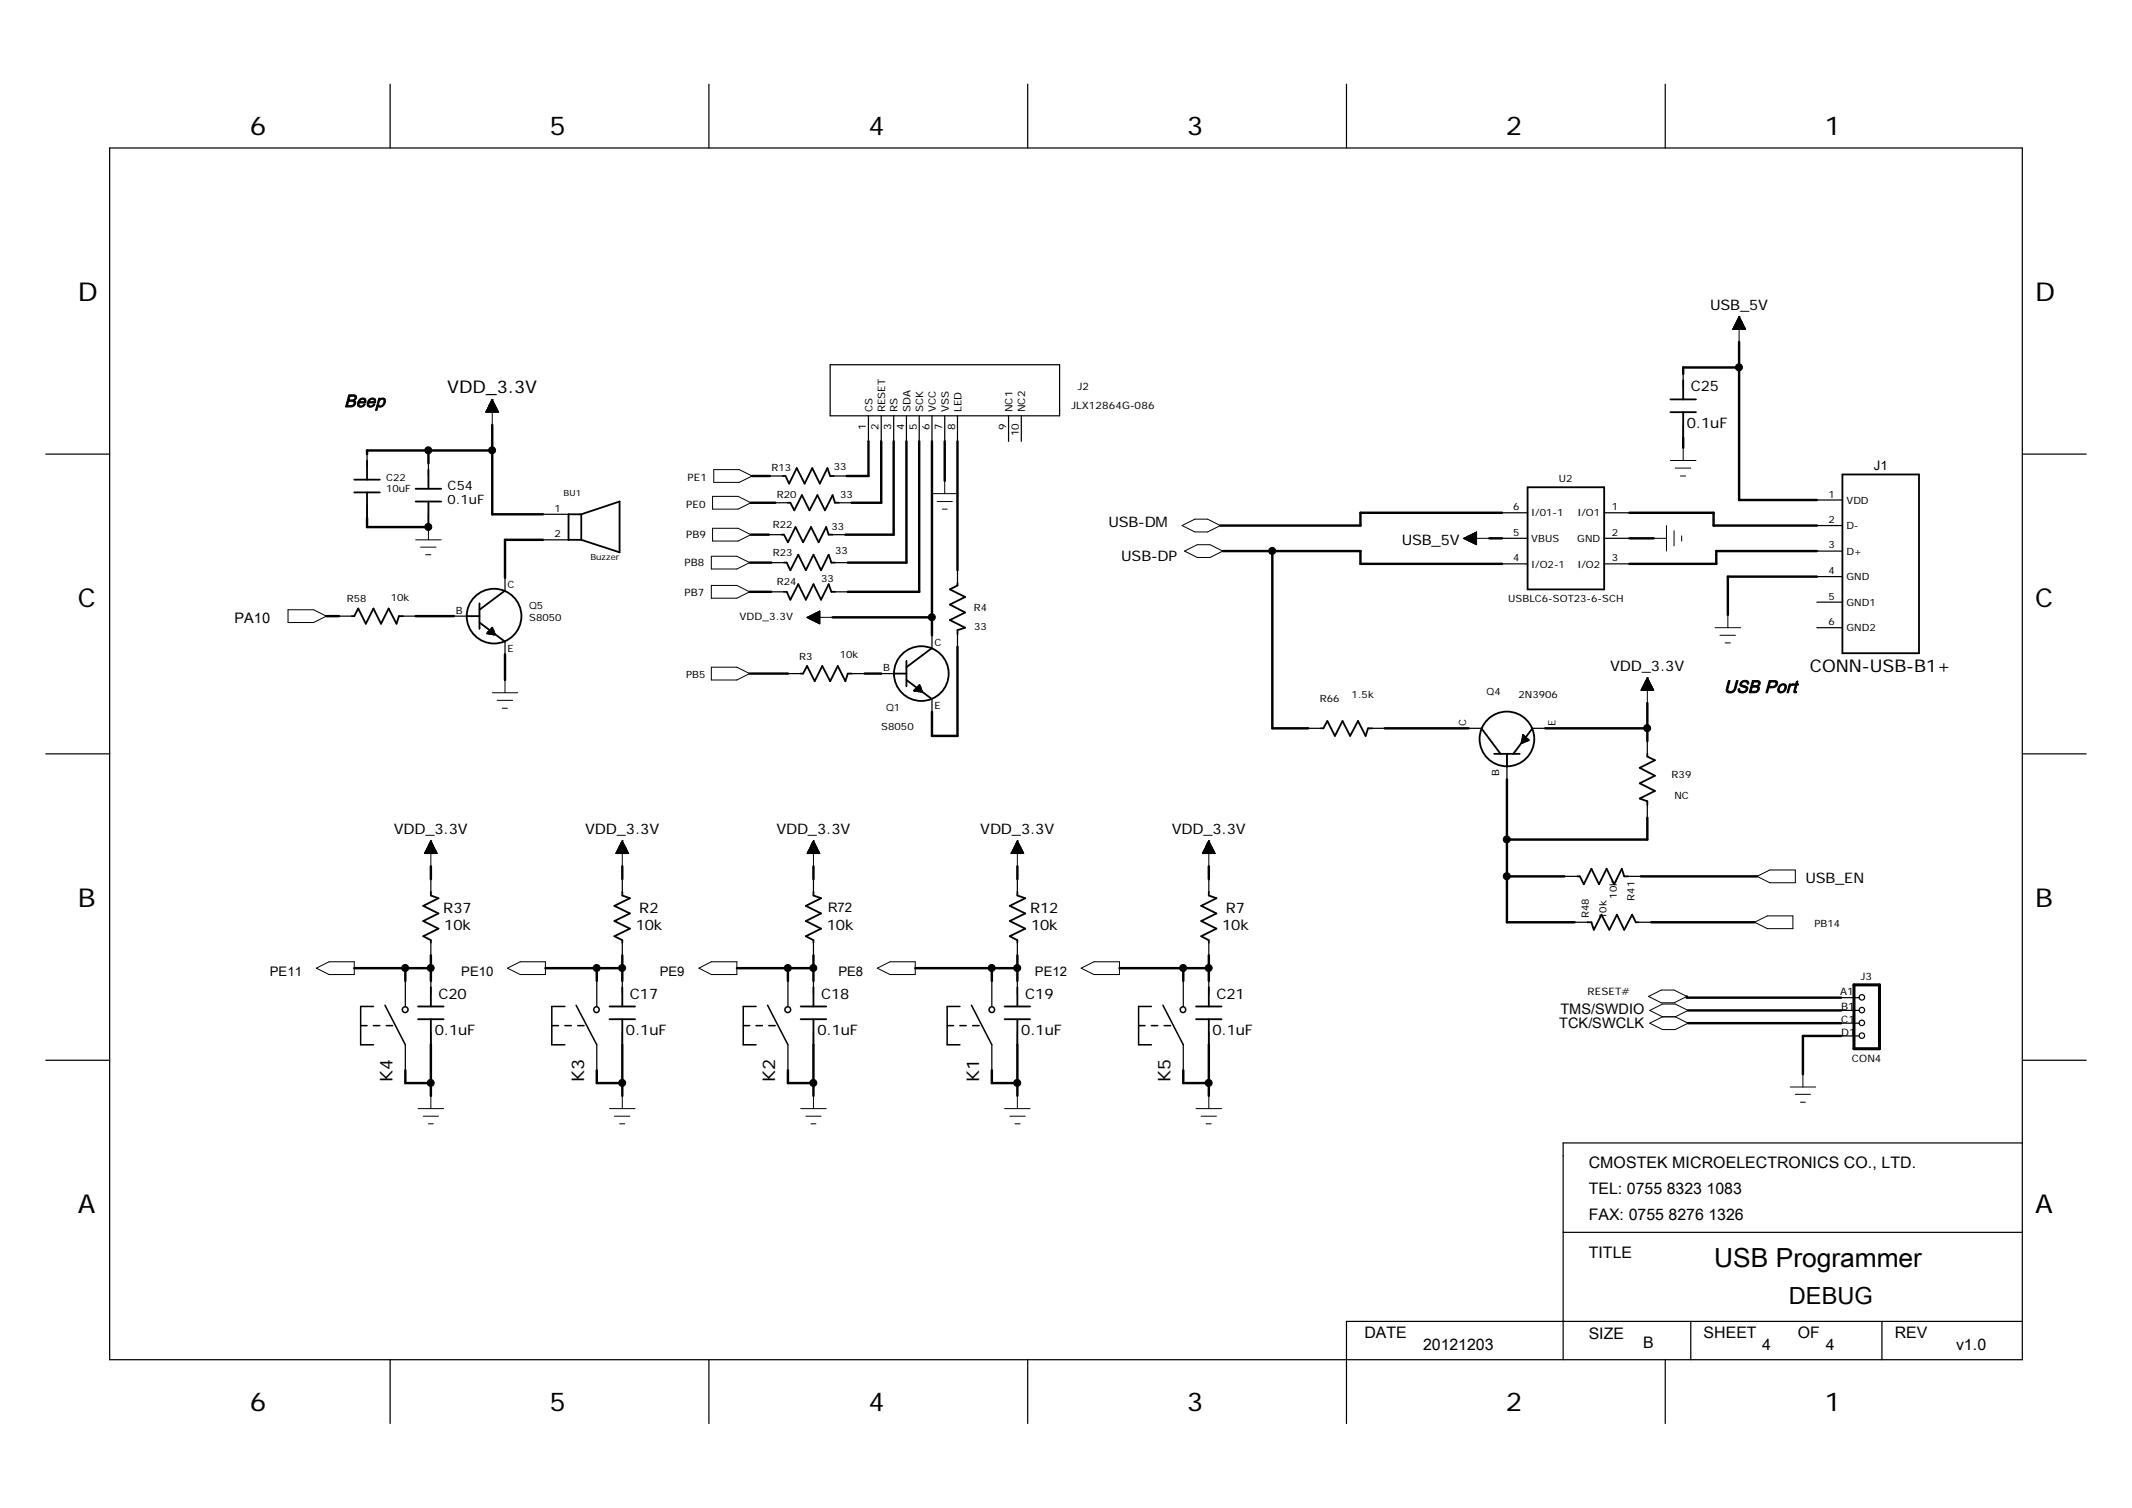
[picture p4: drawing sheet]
<svg xmlns="http://www.w3.org/2000/svg" width="297mm" height="210mm" viewBox="0 0 297 210" stroke-linecap="round" stroke-linejoin="round" font-family="sans-serif">
<g fill="none" stroke="#000" stroke-width=".17">
<path d="M54.3 11.7v8.9M98.8 11.7v8.9M143.2 11.7v8.9M187.6 11.7v8.9M232 11.7v8.9M15.3 20.6h266.4v168.7h-266.4zM115.6 50.8h32v7.1h-32zM121 57.9v3.6M122.8 57.9v3.6M124.5 57.9v3.6M126.3 57.9v3.6M128.1 57.9v3.6"/>
<path d="M129.8 57.9v3.6M131.6 57.9v3.6M133.4 57.9v3.6M140.5 57.9v3.6M142.3 57.9v3.6M234.5 52.1v1.7M234.5 59.2v1.8M6.4 63.2h8.9M51.1 63.2v1.8M51.1 70.4v1.7M59.7 64.5v1.8M59.7 71.6v1.8"/>
<path d="M75.6 71.6h3.6M75.6 75.2h3.6M107.1 74.5h1.8M107.3 66.3h1.7M107.4 78.4h1.8M108 70h1.8M116 74.5h1.8M116.2 66.3h1.7M116.3 78.4h1.8M116.9 70h1.8M133.4 79.4v1.8M209.2 71.4h3.6"/>
<path d="M209.2 75h3.6M209.2 78.5h3.6M223.5 71.4h3.5M223.5 75h3.5M223.5 78.5h3.5M253.1 69.6h3.6M253.1 73.2h3.6M253.1 76.7h3.6M281.7 63.2h8.9M47.2 85.8h1.8M56.1 85.8h1.8M63.2 85.8h1.8"/>
<path d="M70.4 80.5v1.7M70.4 89.4v1.7M107.4 82.4h1.8M109.8 93.8h1.7M116.3 82.4h1.8M118.7 93.8h1.7M122.8 93.8h1.7M129.8 88.5v1.7M129.8 97.4v1.7M133.4 88.3v1.8M253.1 80.3h3.6M253.1 83.9h3.6"/>
<path d="M253.1 87.4h3.6M6.4 105h8.9M182.2 101.4h1.8M191.1 101.4h1.8M204.6 101.4h1.8M209.9 105v3.5M213.5 101.4h1.8M229.5 103.2v1.8M229.5 112.1v1.8M281.7 105h8.9M56.5 136.6v3.6M60 122.4v1.8"/>
<path d="M60 131.3v1.7M60 136.6v1.8M83.1 136.6v3.6M86.7 122.4v1.8M86.7 131.3v1.7M86.7 136.6v1.8M109.8 136.6v3.6M113.3 122.4v1.8M113.3 131.3v1.7M113.3 136.6v1.8M138.2 136.6v3.6M141.7 122.4v1.8"/>
<path d="M141.7 131.3v1.7M141.7 136.6v1.8M164.8 136.6v3.6M168.4 122.4v1.8M168.4 131.3v1.7M168.4 136.6v1.8M217.9 122h1.8M219.4 128.4h1.7M226.8 122h1.8M228.3 128.4h1.7M256.5 138.9h2.5M6.4 147.7h8.9"/>
<path d="M56.5 145.5v3.5M60 143.7v1.8M83.1 145.5v3.5M86.7 143.7v1.8M109.8 145.5v3.5M113.3 143.7v1.8M138.2 145.5v3.5M141.7 143.7v1.8M164.8 145.5v3.5M168.4 143.7v1.8M256.5 140.7h2.5M256.5 142.5h2.5"/>
<path d="M256.5 144.3h2.5M281.7 159.2h-63.9v30.1M281.8 147.7h8.8M217.8 171.6h63.9M54.3 189.3v8.9M98.8 189.3v8.9M143.2 189.3v8.9M217.8 184h.1M232 189.3v8.9M235.5 184v5.3M262.2 184v5.3M281.7 184h-94.1v14.2"/>
<circle cx="259.4" cy="138.9" r=".38"/>
<circle cx="259.4" cy="142.4" r=".38"/>
<circle cx="259.4" cy="144.2" r=".38"/>
<circle cx="259.4" cy="140.7" r=".38"/>
</g>
<path d="M258.3 137.2h3.5v8.8h-3.5z" fill="none" stroke="#000" stroke-width=".42"/>
<g fill="none" stroke="#000" stroke-width=".25">
<path d="M232.7 55.6h3.6M232.7 57.4h3.6M234.5 53v2.6M234.5 57.4v3.6M49.4 66.8h3.5M49.4 68.6h3.5M51.1 64.1v2.7M51.1 68.6v3.5M57.9 68.1h3.6M57.9 69.8h3.6M59.7 65.4v2.7M59.7 69.8v3.6"/>
<path d="M81 71.6l5.3-1.8v7.1l-5.3-1.7M81 71.6v3.6M81 71.6h-1.8v3.6h1.8M108.9 74.5h.3l.6 1 1-2.1 1.1 2.1 1.1-2.1 1 2.1 1.1-2.1 .3 1.1h.6M109 66.3h.4l.5 1 1.1-2.1 1.1 2.1 1-2.1 1.1 2.1 1.1-2.1 .3 1.1h.6M109.2 78.4h.4l.5 1 1.1-2.1 1.1 2.1 1-2.1 1.1 2.1 1-2.1 .4 1.1h.5M109.8 70h.3l.6 1.1 1-2.1 1.1 2.1 1.1-2.1 1 2.1 1.1-2.1 .3 1h.6M212.8 67.9h10.7v14.2h-10.7zM256.7 66.1h10.6v24.9h-10.6zM49 85.8h.4l.5-1.1 1.1 2.2 1-2.2 1.1 2.2 1-2.2 1.1 2.2 .4-1.1h.5M65 85.8h1.8M66.8 84v3.6"/>
<path d="M66.8 86.7l3.6 2.7M68.1 88.2h.8M68.6 87.4l.4 1-1.1-.2zM68.6 87.5h-.1v.8M68.7 87.7h-.4v.6M68.7 87.8v.6M68.8 88h-.8v.2M70.4 82.2l-3.6 2.7M109.2 82.4h.4l.5 1.1 1.1-2.1 1.1 2.1 1-2.1 1.1 2.1 1-2.1 .4 1h.5M111.5 93.8h.4l.5-1.1 1.1 2.2 1-2.2 1.1 2.2 1.1-2.2 1.1 2.2 .3-1.1h.6M124.5 93.8h1.8M126.3 92v3.6"/>
<path d="M126.3 94.7l3.5 2.7M127.3 96.2l.8-.8 .4 .9M127.3 96.2l1.2 .1M127.3 96.2h1.1M127.5 96v.2M127.6 96h.7M127.7 95.8v.5M127.8 95.7h.4M128 95.5v.8M128.1 95.5h.1M128.2 95.6v.7M128.5 96.3h.1"/>
<path d="M129.8 90.2l-3.5 2.7M133.4 81.2v.3l-1.1 .6 2.1 1-2.1 1.1 2.1 1.1-2.1 1.1 2.1 1-1 .3v.6M184 101.4h.4l.5-1 1.1 2.1 1-2.1 1.1 2.1 1.1-2.1 1 2.1 .4-1.1h.5M206.4 101.4l2.6 3.6M208.1 105h3.6M209.9 105v1.8M212 103.4h.2M212 103.2v.3M212 103.2h.8M212.1 102.9h.7M212.2 102.4l.8 .7-1 .4zM212.2 102.7h.3"/>
<path d="M212.2 102.4h.1M212.3 102.4v1M212.5 102.7v.5M212.8 102.9v.3M213.5 101.4l-2.7 3.6M229.5 105v.4l1 .5-2.1 1 2.1 1.1-2.1 1.1 2.1 1-2.1 1.1 1.1 .4v.5M60 124.2v.5l1.1 .4-2.1 1 2.1 1.1-2.1 1.1 2.1 1-2.1 1.1 1 .5v.4M60 137.5v2.7M86.7 124.2v.5l1 .4-2.1 1 2.1 1.1-2.1 1.1 2.1 1-2.1 1.1 1.1 .5v.4M86.7 137.5v2.7M113.3 124.2v.5l1.1 .4-2.1 1 2.1 1.1-2.1 1.1 2.1 1-2.1 1.1 1 .5v.4M113.3 137.5v2.7"/>
<path d="M141.7 124.2v.5l1.1 .4-2.1 1 2.1 1.1-2.1 1.1 2.1 1-2.1 1.1 1 .5v.4M141.7 137.5v2.7M168.4 124.2v.5l1.1 .4-2.2 1 2.2 1.1-2.2 1.1 2.2 1-2.2 1.1 1.1 .5v.4M168.4 137.5v2.7M219.7 122h.4l.5 1.1 1.1-2.1 1.1 2.1 1-2.1 1.1 2.1 1-2.1 .4 1h.5M221.1 128.4h.6l.3 1.1 1.1-2.1 1.1 2.1 1-2.1 1.1 2.1 1.1-2.1 .5 1h.4M58.2 140.2h3.6M58.2 141.9h3.6M60 141.9v3.6M84.9 140.2h3.6M84.9 141.9h3.6M86.7 141.9v3.6"/>
<path d="M111.5 140.2h3.6M111.5 141.9h3.6M113.3 141.9v3.6M139.9 140.2h3.6M139.9 141.9h3.6M141.7 141.9v3.6M166.6 140.2h3.6M166.6 141.9h3.6M168.4 141.9v3.6"/>
<circle cx="68.8" cy="85.8" r="3.8"/>
<circle cx="128.3" cy="93.8" r="3.8"/>
<circle cx="209.9" cy="102.9" r="3.8"/>
</g>
<g fill="none" stroke="#000" stroke-width=".21">
<path d="M53.6 140l2.9 5.5M80.3 140l2.8 5.5M106.9 140l2.9 5.5M135.3 140l2.9 5.5M162 140l2.8 5.5M50.2 142.8h.9M52 140.2h-1.8v5.3h1.8M52 142.8h.9M53.8 142.8h.9M76.9 142.8h.9M78.7 140.2h-1.8v5.3h1.8M78.7 142.8h.9"/>
<path d="M80.5 142.8h.9M103.5 142.8h.9M105.3 140.2h-1.8v5.3h1.8M105.3 142.8h.9M107.1 142.8h.9M131.9 142.8h.9M133.7 140.2h-1.8v5.3h1.8M133.7 142.8h.9M135.5 142.8h.9M158.6 142.8h.9M160.4 140.2h-1.8v5.3h1.8M160.4 142.8h.9"/>
<path d="M162.2 142.8h.9"/>
<circle cx="56.4" cy="140.6" r=".4"/>
<circle cx="83.1" cy="140.6" r=".39"/>
<circle cx="109.7" cy="140.6" r=".4"/>
<circle cx="138.2" cy="140.6" r=".39"/>
<circle cx="164.8" cy="140.6" r=".39"/>
</g>
<g fill="none" stroke="#000" stroke-width=".14">
<path d="M67.7 57.4h1.7M67.7 57.3v.1M67.7 57.3h1.7M67.8 57.2h1.5v.2M67.8 57.1v.3M67.8 57.1h1.5M67.9 57.1h1.3M67.9 56.9h1.3M68 56.8h1.1v.6M68 56.7v.7M68 56.7h1.1M68.1 56.6h.9"/>
<path d="M68.1 56.5v.9M68.1 56.5h.9M68.1 56.4v1M68.1 56.4h.9M68.2 56.4h.7M68.2 56.3v1.1M68.2 56.3h.7M68.3 56.2h.5M68.3 56.1v1.3M68.3 56.1h.5M68.3 56h.4v1.4M68.3 56v1.4"/>
<path d="M68.4 56h.3M68.4 55.9h.3M68.4 55.8v1.6M68.5 55.8h.1M68.5 55.7h.1M68.5 55.7v1.7M68.6 55.7h.1M68.6 55.6v3.6M68.6 55.6l-.9 1.8M68.6 55.6l.9 1.8h-1.8M68.6 55.7v1.7M68.7 55.9v1.5"/>
<path d="M68.8 56.2v1.2M68.9 56.3v1.1M69 56.5v.9M69 56.6v.8M69.1 56.8h-1.2v.6M69.2 57h-1.3v.4M69.2 56.9v.5M69.2 57v.4M69.4 57.3v.1M241.4 45.8h1.7M241.5 45.7h1.6M241.5 45.8v-.2h1.6v.2"/>
<path d="M241.5 45.5h1.5M241.6 45.8v-.3h1.4v.3M241.6 45.4h1.3M241.6 45.8v-.5h1.3v.5M241.7 45.2h1.2M241.7 45.8v-.6h1.2v.6M241.8 45.1h1M241.8 45.8v-.7h1v.7M241.8 45h.9M241.9 44.9h.7M242 44.7h.6M242 45.8v-1.2h.6v1.2"/>
<path d="M242 44.6h.5M242.1 44.4h.4v1.4M242.2 44.3h.2M242.2 45.8v-1.6h.2v1.6M242.2 44.1h.1M242.3 44.1h.1M242.3 44.1v3.5M242.3 44.1l.9 1.7h-1.8zM242.4 44.4h-.3v1.4M242.4 44.3v1.5M242.5 44.5h-.4v1.3M242.6 44.8h-.7v1"/>
<path d="M242.6 44.7v1.1M242.7 44.9h-.9v.9M242.7 44.9v.9M57.9 75.2h3.6M58.6 76.2h2.1M59.3 77.3h.7M59.7 73.4v1.8M99.1 77.5h3.6l1.7 .9-1.7 .8h-3.6zM99.3 69.1h3.5l1.8 .9-1.8 .9h-3.5zM99.3 73.6h3.5l1.8 .9-1.8 .8h-3.5zM99.4 65.4h3.6l1.8 .9-1.8 .9h-3.6zM129.8 68.7h3.6"/>
<path d="M130.5 69.8h2.2M131.3 70.9h.6M131.6 67v1.7M164.7 73.2l1.7-.9h1.8l1.8 .9-1.8 .9h-1.8zM165 76.7l1.8-.8h1.8l1.7 .8-1.7 .9h-1.8zM203.9 75h.1M203.9 75h3.6M203.9 75l1.8-.9v1.8zM204 75h1.7M204 74.9v.1M204.1 74.8v.3h1.6M204.3 74.8v.4h1.4"/>
<path d="M204.4 75.3h1.3M204.4 74.7v.5M204.5 75.3h1.2M204.5 74.7v.6M204.7 75.4h1M204.7 74.6v.7M204.8 75.5h.9M204.8 74.5v.9M205 74.5v1M205 75.6h.7M205.1 74.4v1.2M205.1 75.6h.6"/>
<path d="M205.3 74.3v1.3M205.4 74.2v1.5M205.4 75.7h.3M205.6 74.2v1.6h.1M205.7 74.3h-.4v1.4h.4M205.7 74.9h-1.7v.1M205.7 74.8h-1.5v.3M205.7 74.8h-1.4v.4M205.7 74.7h-1.2v.6M205.7 74.6h-1.1v.7M205.7 74.5h-.9v.9M205.7 74.5h-.8v1"/>
<path d="M205.7 74.4h-.6v1.2M205.7 74.3h-.5v1.3M205.7 74.2h-.2v1.5M205.7 74.1h-.1v1.7M230.4 75h1.7M232.1 73.2v3.5M232.7 64.1h3.6M233.2 73.9v2.1M233.4 65.2h2.1M234.1 66.3h.7M234.3 74.6v.7M234.5 62.3v1.8"/>
<path d="M40.1 84.9h3.6l1.8 .9-1.8 .9h-3.6zM68.6 96.5h3.5M69.2 97.5h2.2M70 98.6h.7M70.4 94.7v1.8M99.1 81.5h3.6l1.7 .9-1.7 .9h-3.6zM99.1 92.9h3.6l1.7 .9-1.7 .9h-3.6zM112.4 86h3.6M112.4 86l1.8 .9M112.4 86l1.8-.9v1.8M112.5 86h.1M112.5 85.9v.2h1.7"/>
<path d="M112.6 85.9v.2M112.6 85.9h1.6M112.6 86.1h1.6M112.7 85.8v.3M112.7 85.8h1.5M112.8 85.8v.4h1.4M112.8 85.8v.4M112.9 85.8h1.3M112.9 85.7v.5M112.9 86.3h1.3M113 85.7v.6M113.1 86.4h1.1"/>
<path d="M113.1 85.6v.8M113.1 85.6h1.1M113.2 85.5v.9h1M113.3 85.5h.9M113.3 85.5v.9M113.5 85.5v1M113.5 85.4v1.2h.7M113.6 85.4h.6M113.6 85.4v1.2M113.7 85.3v1.3h.5M113.7 85.3h.5M113.7 85.3v1.4"/>
<path d="M113.8 85.3v1.4h.4M113.9 85.3v1.4M113.9 85.3h.3M114 85.2v1.6h.2M114 85.2h.2M114 85.2v1.6M114.2 85.1v1.8M114.2 85.7h-1.2v.6M114.2 85.5h-.8v1h.8M114.2 85.2h-.1v1.7h.1M228.6 96.1h1.7M228.6 96v.1"/>
<path d="M228.7 96h1.6M228.7 95.9v.2M228.8 95.9h1.4M228.8 95.8h1.4M228.8 95.8v.3M228.8 95.7h1.4M228.8 95.6v.5M228.9 95.6h1.2M228.9 96.1v-.6h1.2v.6M228.9 95.5h1.1M229 95.4h1M229.1 95.2h.8"/>
<path d="M229.1 95.2v.9M229.1 95.2h.8v.9M229.2 95h.6v1.1M229.2 94.9h.6M229.2 94.9v1.2M229.3 94.9h.4M229.3 94.8h.4M229.3 94.8v1.3M229.3 94.7h.4M229.4 94.6h.3M229.4 94.6v1.5M229.4 94.6h.2"/>
<path d="M229.4 94.5h.2M229.4 94.4h.1M229.4 94.5v1.6M229.5 94.4h.1M229.5 94.4v3.5M229.5 94.4l.9 1.7h-1.8zM229.6 94.4v1.7M229.7 94.6v1.5M229.7 94.7v1.4M229.8 94.9v1.2M229.8 95.1h-.7v1M229.9 95.3h-.9v.8"/>
<path d="M230 95.3v.8M230.2 95.6v.5M230.2 95.8v.3M230.3 95.9v.2M230.3 96v.1M238.9 87.4h3.6M239.6 88.5h2.2M240.3 89.5h.7M240.7 85.6v1.8M59.2 118.8h1.7M59.2 118.7v.2M59.2 118.7h1.6"/>
<path d="M59.2 118.6v.3M59.3 118.6h1.4M59.3 118.5h1.4M59.3 118.4v.5M59.3 118.4h1.4M59.4 118.4h1.3M59.4 118.3v.6M59.4 118.3h1.2M59.5 118.2h1.1v.7M59.5 118.1h1M59.5 118.1v.8M59.6 118.1h.9"/>
<path d="M59.6 118h.8M59.6 117.8v1.1M59.6 117.9h.8M59.7 117.8h.7v1.1M59.7 117.7h.6M59.7 117.6v1.3M59.8 117.6h.5M59.8 117.6h.4M59.8 117.4v1.5M59.9 117.5h.3M59.9 117.4h.3M59.9 117.3v1.6"/>
<path d="M59.9 117.3h.2M59.9 117.2v1.7M60 117.2h.1M60 117.1h.1M60 117.1l.9 1.8h-1.8zM60 117.1v3.5M60.1 117.2v1.7M60.2 117.3v1.6M60.2 117.5v1.4M60.3 117.6v1.3M60.4 117.7h-.7v1.2M60.4 117.9v1"/>
<path d="M60.5 118.1v.8M60.6 118.2h-1.1v.7M60.7 118.4v.5M60.7 118.5v.4M60.8 118.6v.3M60.9 118.8v.1M85.8 118.8h1.7M85.8 118.7v.2M85.8 118.7h1.7M85.9 118.7h1.6M85.9 118.6v.3M85.9 118.6h1.5"/>
<path d="M86 118.5h1.4M86.1 118.4h1.2M86.1 118.2h1.1v.7M86.1 118.2v.7M86.1 118.2h1.1M86.2 118.1h1M86.2 118.1v.8M86.2 118.1h.9M86.2 118h.9M86.2 117.8v1.1M86.3 117.9h.8M86.3 117.8h.7v1.1"/>
<path d="M86.3 117.7v1.2M86.4 117.7h.6M86.4 117.7h.5M86.4 117.6v1.3M86.4 117.6h.5M86.5 117.6h.4M86.5 117.5h.4M86.5 117.4v1.5M86.5 117.4h.3M86.5 117.3v1.6M86.6 117.3h.2M86.6 117.3h.1"/>
<path d="M86.6 117.2v1.7M86.6 117.2h.1M86.7 117.1h.1M86.7 117.1v3.5M86.7 117.1l-.9 1.8M86.7 117.1l.9 1.8h-1.8M86.7 117.2v1.7M86.8 117.3v1.6M86.9 117.5v1.4M86.9 117.6v1.3M87.1 117.9v1M87.2 118.1v.8"/>
<path d="M87.3 118.3h-1.2v.6M87.3 118.4v.5M87.4 118.4h-1.4v.5M87.4 118.5v.4M87.5 118.6v.3M87.5 118.8v.1M112.5 118.8h1.7M112.5 118.7v.2M112.5 118.7h1.6M112.5 118.6v.3M112.6 118.6h1.4M112.6 118.5h1.4"/>
<path d="M112.6 118.4v.5M112.6 118.4h1.4M112.7 118.4h1.3M112.7 118.3v.6M112.7 118.3h1.2M112.8 118.2h1.1v.7M112.8 118.1h1M112.8 118.1v.8M112.9 118.1h.9M112.9 118h.8M112.9 117.8v1.1M112.9 117.9h.8"/>
<path d="M113 117.8h.7v1.1M113 117.7h.6M113 117.6v1.3M113.1 117.6h.5M113.1 117.6h.4M113.1 117.4v1.5M113.1 117.5h.4M113.1 117.4h.4M113.1 117.3v1.6M113.2 117.3h.2M113.2 117.2v1.7M113.3 117.2h.1"/>
<path d="M113.3 117.1h.1M113.3 117.1l.9 1.8h-1.8zM113.3 117.1v3.5M113.4 117.2v1.7M113.5 117.3v1.6M113.5 117.5v1.4M113.6 117.6v1.3M113.7 117.7h-.7v1.2M113.7 117.9v1M113.8 118.1v.8M113.9 118.2h-1.1v.7M114 118.4v.5"/>
<path d="M114 118.5v.4M114.1 118.6v.3M114.2 118.8v.1M140.9 118.8h1.7M140.9 118.7v.2M140.9 118.7h1.7M141 118.7h1.5M141 118.5h1.4M141.1 118.4h1.3M141.1 118.3v.6M141.1 118.3h1.3M141.2 118.2h1.1v.7"/>
<path d="M141.2 118.2v.7M141.2 118.2h1.1M141.2 118.1h1M141.2 118.1v.8M141.3 118.1h.9M141.3 118h.9M141.3 117.8v1.1M141.3 117.9h.8M141.4 117.8h.7v1.1M141.4 117.7v1.2M141.4 117.7h.7M141.5 117.7h.5"/>
<path d="M141.5 117.6h.5M141.5 117.6v1.3M141.5 117.6h.4M141.5 117.4v1.5M141.6 117.5h.3M141.6 117.4h.3M141.6 117.3v1.6M141.6 117.3h.3v1.6M141.7 117.3h.1M141.7 117.1h.1M141.7 117.1l.9 1.8h-1.8zM141.7 117.1v3.5"/>
<path d="M141.8 117.2h-.1v1.7M141.8 117.2v1.7M141.9 117.5v1.4M142 117.6v1.3M142.2 117.9v1M142.2 118.1v.8M142.4 118.4v.5M142.4 118.4h-1.4v.5M142.4 118.5v.4M142.5 118.6h-1.5v.3M142.5 118.6v.3M142.6 118.8v.1"/>
<path d="M167.5 118.8h1.7M167.5 118.7v.2M167.6 118.7h1.6M167.6 118.6v.3M167.6 118.6h1.5M167.7 118.5h1.4M167.7 118.4v.5M167.7 118.4h1.3M167.8 118.4h1.2M167.8 118.2h1.1v.7M167.8 118.2v.7M167.8 118.2h1.1"/>
<path d="M167.9 118.1h1M167.9 118.1v.8M167.9 118.1h1v.8M168 118h.8M168 117.9h.8M168 117.8v1.1M168 117.8h.7v1.1M168 117.7v1.2M168.1 117.7h.6M168.1 117.7h.5M168.1 117.6v1.3M168.1 117.6h.5"/>
<path d="M168.1 117.4v1.5M168.2 117.5h.4M168.2 117.4h.3M168.2 117.3v1.6M168.3 117.3h.2M168.3 117.2v1.7M168.4 117.2h.1M168.4 117.1h.1M168.4 117.1l.9 1.8h-1.8M168.4 117.1v3.5M168.4 117.1l-.9 1.8M168.5 117.2v1.7"/>
<path d="M168.5 117.3v1.6M168.6 117.5v1.4M168.6 117.6v1.3M168.8 117.9v1M169 118.3h-1.2v.6M169 118.4v.5M169.1 118.5v.4M169.2 118.6v.3M169.2 118.8v.1M44.1 134.8l1.7-.9h3.6v1.8h-3.6zM70.7 134.8l1.8-.9h3.5v1.8h-3.5zM97.4 134.8l1.7-.9h3.6v1.8h-3.6z"/>
<path d="M122.2 134.8l1.8-.9h3.5v1.8h-3.5zM150.6 134.8l1.8-.9h3.5v1.8h-3.5zM229.7 138.8l1.7-.9h1.8l1.8 .9-1.8 .8h-1.8zM244.4 128.4l1.8-.9h3.6v1.8h-3.6zM244.8 122l1.7-.8h3.6v1.7h-3.6zM58.2 154.4h3.6M59 155.4h2.1M59.7 156.5h.7M60 152.6v1.8M84.9 154.4h3.6M85.6 155.4h2.1M86.3 156.5h.7"/>
<path d="M86.7 152.6v1.8M111.5 154.4h3.6M112.3 155.4h2.1M113 156.5h.7M113.3 152.6v1.8M139.9 154.4h3.6M140.7 155.4h2.1M141.4 156.5h.7M141.7 152.6v1.8M166.6 154.4h3.6M167.3 155.4h2.2M168 156.5h.7"/>
<path d="M168.4 152.6v1.8M231.6 141.6l-1.8 .9 1.8 .9h1.8l1.8-.9-1.8-.9M231.6 141.6h1.8M231.6 141.6l-1.8-.9 1.8-.9h1.8l1.8 .9-1.8 .9M249.4 151.4h3.5M250.1 152.4h2.1M250.8 153.5h.7M251.2 149.6v1.8"/>
</g>
<g fill="none" stroke="#000" stroke-width=".34">
<path d="M68.6 59.2v12.4h7M242.3 47.6v22h10.8M242.3 51.2h-7.8v.9M51.1 72.1v1.3h8.6M59.7 62.7v1.8M68.6 62.7h-17.5v.5M75.6 75.2h-5.2v5.3M104.4 78.4h3M104.6 70h3.4M104.6 74.5h2.5M104.8 66.3h2.5M121 61.5v4.8h-3.1"/>
<path d="M122.8 61.5v8.5h-4.1M124.5 61.5v13h-6.7M126.3 61.5v16.9h-8.2M128.1 61.5v20.9h-10M129.8 61.5v27M131.6 61.5v5.5M133.4 61.5v17.9M170.3 76.7h19.2v1.8h19.7M177.2 76.7v24.7h5M207.5 75h1.7M209.2 71.4h-19.7v1.8h-19.5M227 71.4h11.7v1.8h14.4"/>
<path d="M227 75h3.4M234.5 61v1.3M253.1 76.7h-14v1.8h-12.1M45.5 85.8h1.7M57.9 85.8h5.3M70.4 91.1v3.6M104.4 93.8h5.4M104.4 82.4h3M116 86h13.8M120.4 93.8h2.4M133.4 90.1v12.4h-3.6v-3.4M229.5 97.9v5.3"/>
<path d="M253.1 80.3h-12.4v5.3M192.9 101.4h11.7M209.9 108.5v19.9h9.5M215.3 101.4h14.2M229.5 113.9v3h-19.6M49.4 134.8h10.6M56.5 134.8v1.8M60 120.6v1.8M60 133v3.6M76 134.8h10.7M83.1 134.8v1.8M86.7 120.6v1.8"/>
<path d="M86.7 133v3.6M102.7 134.8h10.6M109.8 134.8v1.8M113.3 120.6v1.8M113.3 133v3.6M127.5 134.8h14.2M138.2 134.8v1.8M141.7 120.6v1.8M141.7 133v3.6M155.9 134.8h12.5M164.8 134.8v1.8M168.4 120.6v1.8"/>
<path d="M168.4 133v3.6M209.9 122h8M228.6 122h16.2M230 128.4h14.4M235 138.8v.1h21.5M56.5 149v1.8h3.5M60 145.5v7.1M83.1 149v1.8h3.6M86.7 145.5v7.1M109.8 149v1.8h3.5M113.3 145.5v7.1M138.2 149v1.8h3.5"/>
<path d="M141.7 145.5v7.1M164.8 149v1.8h3.6M168.4 145.5v7.1M235.2 142.5h21.3M235.2 140.7h21.3M256.5 144.3h-5.3v5.3"/>
</g>
<circle cx="59.7" cy="73.4" r=".17" fill="#000"/>
<g fill="#000" stroke="#000" stroke-width=".14">
<circle cx="242.2" cy="51.2" r=".49"/>
<circle cx="59.7" cy="73.4" r=".49"/>
<circle cx="59.7" cy="62.7" r=".49"/>
<circle cx="68.6" cy="62.7" r=".49"/>
<circle cx="177.2" cy="76.7" r=".49"/>
<circle cx="129.8" cy="86" r=".49"/>
<circle cx="209.9" cy="116.9" r=".49"/>
<circle cx="229.5" cy="101.4" r=".49"/>
<circle cx="56.4" cy="134.8" r=".49"/>
<circle cx="60" cy="134.8" r=".49"/>
<circle cx="83.1" cy="134.8" r=".49"/>
<circle cx="86.7" cy="134.8" r=".49"/>
<circle cx="109.7" cy="134.8" r=".49"/>
<circle cx="113.3" cy="134.8" r=".49"/>
<circle cx="138.1" cy="134.8" r=".49"/>
<circle cx="141.7" cy="134.8" r=".49"/>
<circle cx="164.8" cy="134.8" r=".49"/>
<circle cx="168.4" cy="134.8" r=".49"/>
<circle cx="209.9" cy="122" r=".49"/>
<circle cx="60" cy="150.8" r=".49"/>
<circle cx="86.7" cy="150.8" r=".49"/>
<circle cx="113.3" cy="150.8" r=".49"/>
<circle cx="141.7" cy="150.8" r=".49"/>
<circle cx="168.4" cy="150.8" r=".49"/>
</g>
<text font-size="3.7" x="238.8" y="176.5">USB Programmer</text>
<g font-size="3.6">
<text x="34.8" y="18.8">6</text>
<text x="76.5" y="18.8">5</text>
<text x="121" y="18.8">4</text>
<text x="165.3" y="18.8">3</text>
<text x="209.8" y="18.8">2</text>
<text x="254.2" y="18.8">1</text>
<text x="10.8" y="41.9">D</text>
<text x="283.5" y="41.9">D</text>
<text x="10.8" y="84.6">C</text>
<text x="283.5" y="84.6">C</text>
<text x="10.8" y="126.3">B</text>
<text x="283.5" y="126.3">B</text>
<text x="10.8" y="168.9">A</text>
<text x="283.5" y="168.9">A</text>
<text x="34.8" y="196.5">6</text>
<text x="76.5" y="196.5">5</text>
<text x="121" y="196.5">4</text>
<text x="165.3" y="196.5">3</text>
<text x="209.8" y="196.5">2</text>
<text x="254.2" y="196.5">1</text>
</g>
<text font-size="3.3" x="249.2" y="181.6">DEBUG</text>
<g font-size="2.5">
<text x="48" y="56.7">Beep</text>
<text x="240.1" y="96.5">USB Port</text>
</g>
<g font-size="2.4">
<text x="62.3" y="54.7">VDD_3.3V</text>
<text x="252.1" y="93.5">CONN-USB-B1+</text>
<text x="54.7" y="150.7" transform="rotate(-90 54.7 150.7)">K4</text>
<text x="81.4" y="150.7" transform="rotate(-90 81.4 150.7)">K3</text>
<text x="108" y="150.7" transform="rotate(-90 108 150.7)">K2</text>
<text x="136.4" y="150.7" transform="rotate(-90 136.4 150.7)">K1</text>
<text x="163.1" y="150.7" transform="rotate(-90 163.1 150.7)">K5</text>
</g>
<g font-size="2.2">
<text x="221.3" y="166.3">TEL: 0755 8323 1083</text>
<text x="221.3" y="162.7">CMOSTEK MICROELECTRONICS CO., LTD.</text>
<text x="221.3" y="169.8">FAX: 0755 8276 1326</text>
<text x="221.3" y="175.2">TITLE</text>
<text x="190.1" y="186.3">DATE</text>
<text x="198.2" y="188">20121203</text>
<text x="221.3" y="186.5">SIZE</text>
<text x="228.9" y="187.7">B</text>
<text x="237.3" y="186.3">SHEET</text>
<text x="245.5" y="188">4</text>
<text x="250.4" y="186.3">OF</text>
<text x="254.3" y="188">4</text>
<text x="263.9" y="186.3">REV</text>
<text x="272.5" y="188">v1.0</text>
</g>
<g font-size="2">
<text x="238.2" y="43.2">USB_5V</text>
<text x="235" y="59.6">0.1uF</text>
<text x="235.5" y="54.5">C25</text>
<text x="154.4" y="73.4">USB-DM</text>
<text x="195.3" y="75.9">USB_5V</text>
<text x="156.2" y="78.2">USB-DP</text>
<text x="32.7" y="86.8">PA10</text>
<text x="224.3" y="93.5">VDD_3.3V</text>
<text x="54.9" y="116.2">VDD_3.3V</text>
<text x="81.5" y="116.2">VDD_3.3V</text>
<text x="108.2" y="116.2">VDD_3.3V</text>
<text x="136.6" y="116.2">VDD_3.3V</text>
<text x="163.2" y="116.2">VDD_3.3V</text>
<text x="251.5" y="122.9">USB_EN</text>
<text x="61.8" y="127.1">R37</text>
<text x="61.9" y="129.5">10k</text>
<text x="88.6" y="129.5">10k</text>
<text x="89.1" y="127.1">R2</text>
<text x="115.2" y="129.5">10k</text>
<text x="143.5" y="127.1">R12</text>
<text x="143.6" y="129.5">10k</text>
<text x="170.3" y="129.5">10k</text>
<text x="170.8" y="127.1">R7</text>
<text x="61.1" y="139.1">C20</text>
<text x="87.7" y="139.1">C17</text>
<text x="114.4" y="139.1">C18</text>
<text x="142.8" y="139.1">C19</text>
<text x="169.5" y="139.1">C21</text>
<text x="217.2" y="143.1">TCK/SWCLK</text>
<text x="217.4" y="141.3">TMS/SWDIO</text>
<text x="60.6" y="144.2">0.1uF</text>
<text x="87.2" y="144.2">0.1uF</text>
<text x="113.9" y="144.2">0.1uF</text>
<text x="142.3" y="144.2">0.1uF</text>
<text x="168.9" y="144.2">0.1uF</text>
</g>
<g font-size="1.8">
<text x="261" y="65.4">J1</text>
<text x="62.3" y="68.2">C54</text>
<text x="62.3" y="70.1">0.1uF</text>
<text x="115.4" y="126.9">R72</text>
<text x="37.6" y="135.9">PE11</text>
<text x="64.3" y="135.9">PE10</text>
<text x="91.9" y="135.9">PE9</text>
<text x="116.8" y="135.9">PE8</text>
<text x="144.2" y="135.9">PE12</text>
</g>
<g font-size="1.4">
<text x="120.6" y="59.9" transform="rotate(-90 120.6 59.9)">1</text>
<text x="121.5" y="57.4" transform="rotate(-90 121.5 57.4)">CS</text>
<text x="122.4" y="59.9" transform="rotate(-90 122.4 59.9)">2</text>
<text x="123.3" y="57.4" transform="rotate(-90 123.3 57.4)">RESET</text>
<text x="124.2" y="59.9" transform="rotate(-90 124.2 59.9)">3</text>
<text x="125" y="57.4" transform="rotate(-90 125 57.4)">RS</text>
<text x="125.9" y="59.9" transform="rotate(-90 125.9 59.9)">4</text>
<text x="126.8" y="57.4" transform="rotate(-90 126.8 57.4)">SDA</text>
<text x="127.7" y="59.9" transform="rotate(-90 127.7 59.9)">5</text>
<text x="128.6" y="57.4" transform="rotate(-90 128.6 57.4)">SCK</text>
<text x="129.5" y="59.9" transform="rotate(-90 129.5 59.9)">6</text>
<text x="130.4" y="57.4" transform="rotate(-90 130.4 57.4)">VCC</text>
<text x="131.3" y="59.9" transform="rotate(-90 131.3 59.9)">7</text>
<text x="132.2" y="57.4" transform="rotate(-90 132.2 57.4)">VSS</text>
<text x="133" y="59.9" transform="rotate(-90 133 59.9)">8</text>
<text x="133.9" y="57.4" transform="rotate(-90 133.9 57.4)">LED</text>
<text x="140.2" y="59.9" transform="rotate(-90 140.2 59.9)">9</text>
<text x="141" y="57.4" transform="rotate(-90 141 57.4)">NC1</text>
<text x="142.8" y="57.4" transform="rotate(-90 142.8 57.4)">NC2</text>
<text x="149.3" y="56.9">JLX12864G-086</text>
<text x="150.1" y="54.3">J2</text>
<text x="107.5" y="65.6">R13</text>
<text x="116.2" y="65.4">33</text>
<text x="141.9" y="60.7" transform="rotate(-90 141.9 60.7)">10</text>
<text x="53.8" y="67">C22</text>
<text x="53.8" y="68.6">10uF</text>
<text x="77.3" y="71.2">1</text>
<text x="95.6" y="70.7">PE0</text>
<text x="95.8" y="67">PE1</text>
<text x="108.2" y="69.3">R20</text>
<text x="117" y="69.3">33</text>
<text x="210.8" y="71.1">6</text>
<text x="213.3" y="71.9">I/01-1</text>
<text x="217.2" y="67.2">U2</text>
<text x="219.7" y="71.9">I/O1</text>
<text x="224.5" y="71.1">1</text>
<text x="254.7" y="69.3">1</text>
<text x="257.2" y="70.1">VDD</text>
<text x="77.3" y="74.8">2</text>
<text x="95.6" y="75">PB9</text>
<text x="107.6" y="73.6">R22</text>
<text x="107.6" y="77.4">R23</text>
<text x="115.8" y="73.7">33</text>
<text x="116.3" y="77.1">33</text>
<text x="210.8" y="74.6">5</text>
<text x="213.3" y="75.5">VBUS</text>
<text x="219.7" y="75.5">GND</text>
<text x="224.5" y="74.6">2</text>
<text x="254.7" y="72.8">2</text>
<text x="254.7" y="76.4">3</text>
<text x="257.2" y="73.7">D-</text>
<text x="257.2" y="77.3">D+</text>
<text x="48.3" y="83.9">R58</text>
<text x="54.4" y="83.7">10k</text>
<text x="70.7" y="81.9">C</text>
<text x="95.4" y="78.9">PB8</text>
<text x="95.4" y="83">PB7</text>
<text x="108.2" y="81.5">R24</text>
<text x="114.4" y="81">33</text>
<text x="210.1" y="83.9">USBLC6-SOT23-6-SCH</text>
<text x="210.8" y="78.2">4</text>
<text x="213.3" y="79">I/O2-1</text>
<text x="219.7" y="79">I/O2</text>
<text x="224.5" y="78.2">3</text>
<text x="254.7" y="80">4</text>
<text x="254.7" y="83.5">5</text>
<text x="257.2" y="80.8">GND</text>
<text x="63.5" y="85.5">B</text>
<text x="73.7" y="84.7">Q5</text>
<text x="73.7" y="86.5">S8050</text>
<text x="103" y="86.4">VDD_3.3V</text>
<text x="130.2" y="89.9">C</text>
<text x="135.7" y="85.1">R4</text>
<text x="135.7" y="87.7">33</text>
<text x="254.7" y="87.1">6</text>
<text x="257.2" y="84.4">GND1</text>
<text x="257.2" y="87.9">GND2</text>
<text x="70.7" y="90.8">E</text>
<text x="95.6" y="94.4">PB5</text>
<text x="111.3" y="91.9">R3</text>
<text x="117" y="91.7">10k</text>
<text x="123" y="93.5">B</text>
<text x="122.8" y="101.6">S8050</text>
<text x="123.4" y="99">Q1</text>
<text x="130.2" y="98.8">E</text>
<text x="183.8" y="97.7">R66</text>
<text x="188.3" y="97.2">1.5k</text>
<text x="204.3" y="101.1" transform="rotate(-90 204.3 101.1)">C</text>
<text x="207.1" y="96.8">Q4</text>
<text x="211.5" y="97.2">2N3906</text>
<text x="216.7" y="101.1" transform="rotate(-90 216.7 101.1)">E</text>
<text x="208.9" y="108.1" transform="rotate(-90 208.9 108.1)">B</text>
<text x="232.9" y="108.4">R39</text>
<text x="233.2" y="111.2">NC</text>
<text x="225.2" y="125.1" transform="rotate(-90 225.2 125.1)">10k</text>
<text x="227.7" y="125.4" transform="rotate(-90 227.7 125.4)">R41</text>
<text x="221.3" y="127.9" transform="rotate(-90 221.3 127.9)">R48</text>
<text x="223.8" y="128" transform="rotate(-90 223.8 128)">10k</text>
<text x="252.8" y="129.2">PB14</text>
<text x="259.2" y="136.4">J3</text>
<text x="221.1" y="138.5">RESET#</text>
<text x="256.4" y="138.5">A1</text>
<text x="256.5" y="140.7">B1</text>
<text x="256.5" y="142.5">C1</text>
<text x="256.5" y="144.3">D1</text>
<text x="258" y="147.9">CON4</text>
</g>
<g font-size="1.2">
<text x="78.5" y="69.1">BU1</text>
<text x="82.2" y="78">Buzzer</text>
</g>
</svg>
